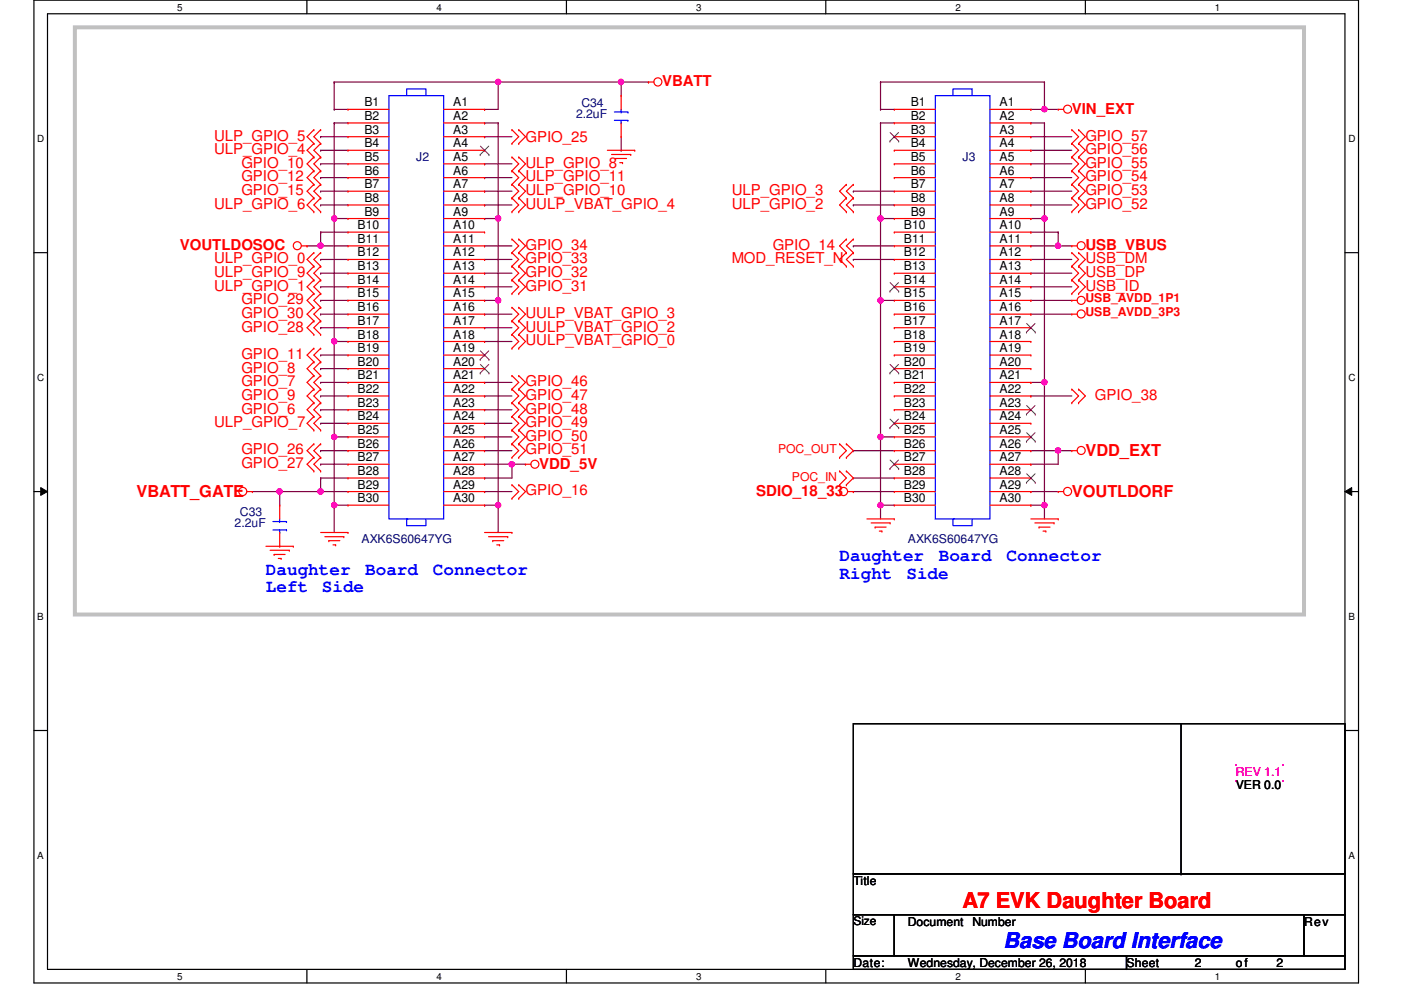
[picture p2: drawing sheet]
<svg xmlns="http://www.w3.org/2000/svg" width="297mm" height="210mm" viewBox="0 0 297 210" stroke-linecap="round" stroke-linejoin="round" font-family="sans-serif">
<path d="M7.2 0h280.8v208.5h-280.8zM10.1 2.9h275.1v202.7h-275.1z" fill="none" stroke="#000" stroke-width=".25"/>
<g fill="#fff">
<path d="M37.5 .3h1.2v2.4h-1.2z"/>
<path d="M37.5 205.9h1.2v2.3h-1.2z"/>
</g>
<path d="M65.1 0v2.9M65.1 205.6v2.9" fill="none" stroke="#000" stroke-width=".25"/>
<g fill="#fff">
<path d="M92.5 .3h1.2v2.4h-1.2z"/>
<path d="M92.5 205.9h1.2v2.3h-1.2z"/>
</g>
<path d="M120.1 0v2.9M120.1 205.6v2.9" fill="none" stroke="#000" stroke-width=".25"/>
<g fill="#fff">
<path d="M147.6 .3h1.1v2.4h-1.1z"/>
<path d="M147.6 205.9h1.1v2.3h-1.1z"/>
</g>
<path d="M175.1 0v2.9M175.1 205.6v2.9" fill="none" stroke="#000" stroke-width=".25"/>
<g fill="#fff">
<path d="M202.6 .3h1.1v2.4h-1.1z"/>
<path d="M202.6 205.9h1.1v2.3h-1.1z"/>
</g>
<path d="M230.1 0v2.9M230.1 205.6v2.9" fill="none" stroke="#000" stroke-width=".25"/>
<g fill="#fff">
<path d="M257.6 .3h1.1v2.4h-1.1z"/>
<path d="M257.6 205.9h1.1v2.3h-1.1z"/>
<path d="M7.9 28.2h1.5v2.4h-1.5z"/>
<path d="M285.9 28.2h1.5v2.4h-1.5z"/>
<path d="M7.9 78.9h1.5v2.3h-1.5z"/>
<path d="M285.9 78.9h1.5v2.3h-1.5z"/>
</g>
<path d="M7.2 53.6h2.9M285.2 53.6h2.8" fill="none" stroke="#000" stroke-width=".25"/>
<g fill="#fff">
<path d="M7.9 129.6h1.4v2.3h-1.4z"/>
<path d="M285.9 129.6h1.3v2.3h-1.3z"/>
</g>
<path d="M7.2 104.3h2.9M285.2 104.3h2.8" fill="none" stroke="#000" stroke-width=".25"/>
<path d="M8.6 103.4l1.5 .9-1.5 .8zM285.2 104.3l1.4-.9v1.7z" fill="#000"/>
<path d="M8.6 103.4l1.5 .9-1.5 .8zM285.2 104.3l1.4-.9v1.7z" fill="none" stroke="#000" stroke-width=".21"/>
<g fill="#fff">
<path d="M7.9 180.3h1.4v2.3h-1.4z"/>
<path d="M285.9 180.3h1.3v2.3h-1.3z"/>
</g>
<path d="M7.2 154.9h2.9M285.2 154.9h2.8" fill="none" stroke="#000" stroke-width=".25"/>
<path d="M15.9 5.8h260.6v124.5h-260.6z" fill="none" stroke="#c0c0c0" stroke-width=".85"/>
<path d="M70.9 46.4h.1M70.9 46.4v26M180.9 95.6h.1M180.9 95.6h8.7" fill="none" stroke="#800040" stroke-width=".25"/>
<circle cx="70.9" cy="72.4" r=".56" fill="#f0f"/>
<circle cx="70.9" cy="72.4" r=".56" fill="none" stroke="#f0f" stroke-width=".25"/>
<circle cx="70.8" cy="46.3" r=".56" fill="#f0f"/>
<circle cx="70.8" cy="46.3" r=".56" fill="none" stroke="#f0f" stroke-width=".25"/>
<path d="M65.1 52.2h.1M68 49.2h.1M68 49.2v3h-2.9M68 66.6h.1M68 66.6h5.8M70.9 92.7h.1M70.9 92.7v14.4" fill="none" stroke="#800040" stroke-width=".25"/>
<circle cx="70.9" cy="107.1" r=".56" fill="#f0f"/>
<circle cx="70.9" cy="107.1" r=".56" fill="none" stroke="#f0f" stroke-width=".25"/>
<circle cx="70.9" cy="92.7" r=".56" fill="#f0f"/>
<circle cx="70.9" cy="92.7" r=".56" fill="none" stroke="#f0f" stroke-width=".25"/>
<g fill="none" stroke="#800040" stroke-width=".25">
<path d="M68 37.7h.1M68 34.8h.1M68 31.9h.1M68 37.7h5.8M68 34.8h5.8M68 31.9h5.8M68 55h.1M68 40.6h.1M68 58h.1M68 52.2h.1M68 55h5.8M68 40.6h5.8"/>
<path d="M68 58h5.8M68 52.2h5.8M70.9 72.4h.1M70.9 72.4v20.3M68 89.8h.1M68 81.1h.1M68 86.9h.1M68 89.8h5.8M68 81.1h5.8M68 86.9h5.8"/>
</g>
<circle cx="68" cy="52.1" r=".56" fill="#f0f"/>
<circle cx="68" cy="52.1" r=".56" fill="none" stroke="#f0f" stroke-width=".25"/>
<g fill="none" stroke="#800040" stroke-width=".25">
<path d="M70.9 17.4h.1M70.9 17.4v5.8M68 29h.1M68 29h5.8M105.6 26.1h.1M105.6 26.1v20.3h-2.9M68 49.2h.1M68 49.2h5.8M70.9 46.4h.1M70.9 46.4h2.9M102.7 46.4h.1M102.7 55h.1"/>
<path d="M102.7 55h5.8M68 78.2h.1M68 75.3h.1M68 69.5h.1M68 63.7h.1M68 60.8h.1M68 78.2h5.8M68 75.3h5.8M68 69.5h5.8M68 63.7h5.8M68 60.8h5.8M105.6 63.7h.1"/>
<path d="M105.6 63.7v43.4M68 84h.1M68 98.5h.1M68 95.6h.1M68 84h5.8M68 98.5h5.8M68 95.6h5.8M68 101.4h.1M68 101.4v2.9"/>
</g>
<circle cx="105.6" cy="107.1" r=".56" fill="#f0f"/>
<circle cx="105.6" cy="107.1" r=".56" fill="none" stroke="#f0f" stroke-width=".25"/>
<circle cx="105.6" cy="63.7" r=".56" fill="#f0f"/>
<circle cx="105.6" cy="63.7" r=".56" fill="none" stroke="#f0f" stroke-width=".25"/>
<g fill="none" stroke="#800040" stroke-width=".25">
<path d="M70.9 17.4h.1M70.9 17.4h34.7M105.6 17.4h.1M105.6 17.4v5.8h-2.9M70.9 23.2h.1M70.9 26.1h.1M70.9 26.1h2.9M70.9 23.2h2.9M102.7 34.8h.1M102.7 37.7h.1M102.7 26.1h.1M102.7 29h.1"/>
<path d="M102.7 23.2h.1M102.7 34.8h5.8M102.7 37.7h5.8M102.7 26.1h2.9M102.7 29h5.8M102.7 52.2h.1M102.7 52.2h5.8M70.9 72.4h.1M70.9 72.4h2.9M102.7 69.5h.1M102.7 63.7h.1M102.7 60.8h.1"/>
<path d="M102.7 69.5h5.8M102.7 63.7h2.9M102.7 60.8h5.8M70.9 92.7h.1M70.9 92.7h2.9M102.7 95.6h.1M102.7 92.7h.1M102.7 89.8h.1M102.7 95.6h5.8M102.7 92.7h5.8M102.7 89.8h5.8M70.9 107.1h.1"/>
<path d="M70.9 107.1h2.9M102.7 107.1h.1M102.7 107.1h2.9M180.9 104.3h.1M180.9 104.3h8.7M218.6 104.3h.1M218.6 104.3h5.8"/>
</g>
<circle cx="105.6" cy="17.4" r=".56" fill="#f0f"/>
<circle cx="105.6" cy="17.4" r=".56" fill="none" stroke="#f0f" stroke-width=".25"/>
<g fill="none" stroke="#800040" stroke-width=".25">
<path d="M102.7 40.6h.1M102.7 43.5h.1M102.7 58h.1M102.7 40.6h5.8M102.7 43.5h5.8M102.7 58h5.8M102.7 72.4h.1M102.7 72.4h5.8M102.7 81.1h.1M102.7 81.1h5.8M108.5 98.5h.1M108.5 98.5h2.9"/>
<path d="M70.9 107.1h.1M70.9 107.1v5.8M105.6 107.1h.1M105.6 107.1v5.8M180.9 101.4h.1M180.9 101.4h8.7"/>
</g>
<circle cx="108.5" cy="98.5" r=".56" fill="#f0f"/>
<circle cx="108.5" cy="98.5" r=".56" fill="none" stroke="#f0f" stroke-width=".25"/>
<path d="M68 43.5h.1M68 43.5h5.8M105.6 46.4h.1M105.6 46.4v17.3M102.7 84h.1M102.7 84h5.8M102.7 104.3h.1M102.7 101.4h.1M102.7 104.3h5.8M102.7 101.4h5.8" fill="none" stroke="#800040" stroke-width=".25"/>
<circle cx="105.6" cy="46.3" r=".56" fill="#f0f"/>
<circle cx="105.6" cy="46.3" r=".56" fill="none" stroke="#f0f" stroke-width=".25"/>
<g fill="none" stroke="#800040" stroke-width=".25">
<path d="M218.6 29h.1M218.6 29h8.6M221.4 46.4h.1M221.4 46.4v34.7M102.7 66.6h.1M102.7 66.6h5.8M186.7 63.7h.1M186.7 63.7v29M218.6 60.8h.1M218.6 60.8h8.6M102.7 86.9h.1M102.7 98.5h.1"/>
<path d="M102.7 86.9h5.8M102.7 98.5h5.8M108.5 98.5h.1M108.5 98.5v2.9"/>
</g>
<circle cx="221.4" cy="46.3" r=".56" fill="#f0f"/>
<circle cx="221.4" cy="46.3" r=".56" fill="none" stroke="#f0f" stroke-width=".25"/>
<path d="M218.6 26.1h.1M218.6 26.1h2.8M218.6 46.4h.1M218.6 43.5h.1M218.6 46.4h2.8M218.6 43.5h8.6M218.6 81.1h.1M218.6 81.1h2.8M221.4 81.1h.1M221.4 81.1v26h-2.8M218.6 107.1h.1" fill="none" stroke="#800040" stroke-width=".25"/>
<circle cx="221.4" cy="107.1" r=".56" fill="#f0f"/>
<circle cx="221.4" cy="107.1" r=".56" fill="none" stroke="#f0f" stroke-width=".25"/>
<circle cx="221.4" cy="81.1" r=".56" fill="#f0f"/>
<circle cx="221.4" cy="81.1" r=".56" fill="none" stroke="#f0f" stroke-width=".25"/>
<path d="M186.7 26.1h.1M186.7 26.1h2.9M186.7 92.7h.1M186.7 92.7v14.4M186.7 107.1h.1M186.7 107.1h2.9" fill="none" stroke="#800040" stroke-width=".25"/>
<circle cx="186.7" cy="107.1" r=".56" fill="#f0f"/>
<circle cx="186.7" cy="107.1" r=".56" fill="none" stroke="#f0f" stroke-width=".25"/>
<circle cx="186.7" cy="92.7" r=".56" fill="#f0f"/>
<circle cx="186.7" cy="92.7" r=".56" fill="none" stroke="#f0f" stroke-width=".25"/>
<path d="M218.6 23.2h.1M218.6 23.2h2.8" fill="none" stroke="#800040" stroke-width=".25"/>
<circle cx="221.4" cy="23.2" r=".56" fill="#f0f"/>
<circle cx="221.4" cy="23.2" r=".56" fill="none" stroke="#f0f" stroke-width=".25"/>
<g fill="none" stroke="#800040" stroke-width=".25">
<path d="M186.7 17.4h.1M186.7 17.4v5.8M186.7 17.4h34.7M221.4 17.4h.1M221.4 17.4v5.8M186.7 23.2h.1M186.7 26.1h.1M186.7 23.2h2.9M186.7 26.1v37.6M218.6 31.9h.1M218.6 34.8h.1M218.6 37.7h.1"/>
<path d="M218.6 31.9h8.6M218.6 34.8h8.6M218.6 37.7h8.6M221.4 23.2h.1M221.4 23.2h3M180.9 40.6h.1M180.9 43.5h.1M180.9 55h.1M180.9 52.2h.1M180.9 40.6h8.7M180.9 52.2h8.7M180.9 43.5h8.7"/>
<path d="M180.9 55h8.7M186.7 46.4h.1M186.7 46.4h2.9M218.6 40.6h.1M218.6 58h.1M218.6 55h.1M218.6 40.6h8.6M218.6 58h8.6M218.6 55h8.6M224.4 52.2h.1M224.4 52.2h2.8M218.6 63.7h.1"/>
<path d="M218.6 66.6h.1M218.6 63.7h8.6M218.6 66.6h8.6M186.7 92.7h.1M186.7 92.7h2.9M186.7 107.1h.1M186.7 107.1v3"/>
</g>
<circle cx="186.7" cy="63.7" r=".56" fill="#f0f"/>
<circle cx="186.7" cy="63.7" r=".56" fill="none" stroke="#f0f" stroke-width=".25"/>
<circle cx="186.7" cy="46.3" r=".56" fill="#f0f"/>
<circle cx="186.7" cy="46.3" r=".56" fill="none" stroke="#f0f" stroke-width=".25"/>
<path d="M70.9 26.1h.1M70.9 26.1v20.3M186.7 63.7h.1M186.7 63.7h2.9M218.6 98.5h.1M218.6 95.6h.1M218.6 95.6h8.6M224.4 95.6h.1M224.4 95.6v2.9h-5.8M221.4 107.1h.1M221.4 107.1v3" fill="none" stroke="#800040" stroke-width=".25"/>
<circle cx="224.3" cy="95.5" r=".56" fill="#f0f"/>
<circle cx="224.3" cy="95.5" r=".56" fill="none" stroke="#f0f" stroke-width=".25"/>
<path d="M221.4 26.1h.1M221.4 26.1v20.3M218.6 49.2h.1M218.6 52.2h.1M218.6 49.2h5.8M224.4 49.2h.1M224.4 49.2v3h-5.8" fill="none" stroke="#800040" stroke-width=".25"/>
<circle cx="224.3" cy="52.1" r=".56" fill="#f0f"/>
<circle cx="224.3" cy="52.1" r=".56" fill="none" stroke="#f0f" stroke-width=".25"/>
<path d="M105.6 17.4h26.1M131.7 17.4h.1M53.5 104.3h5.8M59.3 104.3h.1M68 104.3h.1M68 101.4h.1M68 104.3h5.8M68 101.4h5.8" fill="none" stroke="#800040" stroke-width=".25"/>
<circle cx="131.6" cy="17.4" r=".56" fill="#f0f"/>
<circle cx="131.6" cy="17.4" r=".56" fill="none" stroke="#f0f" stroke-width=".25"/>
<path d="M59.3 104.3h.1M59.3 104.3v2.8" fill="none" stroke="#800040" stroke-width=".25"/>
<circle cx="59.3" cy="104.2" r=".56" fill="#f0f"/>
<circle cx="59.3" cy="104.2" r=".56" fill="none" stroke="#f0f" stroke-width=".25"/>
<path d="M59.3 104.3h8.7M68 104.3h.1" fill="none" stroke="#800040" stroke-width=".25"/>
<circle cx="68" cy="104.2" r=".57" fill="#f0f"/>
<circle cx="68" cy="104.2" r=".57" fill="none" stroke="#f0f" stroke-width=".25"/>
<path d="M131.7 17.4h.1M131.7 17.4v2.9M131.7 17.4h5.8M137.5 17.4h.1M131.7 31.9h.1M131.7 29v2.9M218.6 84h.1M218.6 84h8.6" fill="none" stroke="#800040" stroke-width=".25"/>
<g fill="none" stroke="#f00" stroke-width=".25">
<path d="M137.5 17.4h.1M137.5 17.4h1.1M66.5 27.5h.1M66.5 30.4h.1M66.5 33.3h.1M66.5 36.2h.1M66.5 39.1h.1M66.5 27.5l-1.4 1.5 1.4 1.4M66.5 30.4l-1.4 1.5 1.4 1.4M66.5 33.3l-1.4 1.5 1.4 1.4M66.5 36.2l-1.4 1.5 1.4 1.4M66.5 39.1l-1.4 1.5 1.4 1.4"/>
<path d="M68 27.5h.1M68 30.4h.1M68 33.3h.1M68 36.2h.1M68 39.1h.1M68 27.5l-1.5 1.5 1.5 1.4M68 30.4l-1.5 1.5 1.5 1.4M68 33.3l-1.5 1.5 1.5 1.4M68 36.2l-1.5 1.5 1.5 1.4M68 39.1l-1.5 1.5 1.5 1.4M108.5 30.4h.1M108.5 27.5h.1"/>
<path d="M108.5 39.1h.1M108.5 36.2h.1M108.5 33.3h.1M108.5 36.2l1.5 1.5-1.5 1.4M108.5 39.1l1.5 1.5-1.5 1.4M108.5 27.5l1.5 1.5-1.5 1.4M108.5 33.3l1.5 1.5-1.5 1.4M110 30.4h.1M110 27.5h.1M110 39.1h.1M110 36.2h.1M110 33.3h.1"/>
<path d="M110 27.5l1.4 1.5-1.4 1.4M110 36.2l1.4 1.5-1.4 1.4M110 39.1l1.4 1.5-1.4 1.4M110 33.3l1.4 1.5-1.4 1.4M128.8 31.9h5.8M129.7 32.8h4M130.5 33.6h.1M130.5 33.6h2.3M131.4 34.5h.6M132 34.5h.1M133.7 32.8h.1M134.6 31.9h.1"/>
<path d="M179.4 39.1h.1M179.4 39.1l-1.4 1.5 1.4 1.4M180.9 39.1h.1M180.9 39.1l-1.5 1.5 1.5 1.4M224.4 23.2h.1M224.4 23.2h1.1M227.2 30.4h.1M227.2 27.5h.1M227.2 36.2h.1M227.2 33.3h.1M227.2 39.1h.1M227.2 27.5l1.5 1.5-1.5 1.4"/>
<path d="M227.2 33.3l1.5 1.5-1.5 1.4M227.2 39.1l1.5 1.5-1.5 1.4M227.2 30.4l1.5 1.5-1.5 1.4M227.2 36.2l1.5 1.5-1.5 1.4M228.7 30.4h.1M228.7 27.5h.1M228.7 36.2h.1M228.7 33.3h.1M228.7 39.1h.1M228.7 27.5l1.4 1.5-1.4 1.4M228.7 33.3l1.4 1.5-1.4 1.4M228.7 39.1l1.4 1.5-1.4 1.4"/>
<path d="M228.7 30.4l1.4 1.5-1.4 1.4M228.7 36.2l1.4 1.5-1.4 1.4M63.9 52.2h1.2M65.1 52.2h.1M66.5 59.4h.1M66.5 42h.1M66.5 44.9h.1M66.5 53.6h.1M66.5 56.5h.1M66.5 59.4l-1.4 1.4 1.4 1.5M66.5 42l-1.4 1.5 1.4 1.4M66.5 53.6l-1.4 1.4 1.4 1.5"/>
<path d="M66.5 56.5l-1.4 1.5 1.4 1.4M68 59.4h.1M68 42h.1M68 44.9h.1M68 53.6h.1M68 56.5h.1M68 59.4l-1.5 1.4 1.5 1.5M68 42l-1.5 1.5 1.5 1.4M68 53.6l-1.5 1.4 1.5 1.5M68 56.5l-1.5 1.5 1.5 1.4M108.5 42h.1M108.5 44.9h.1"/>
<path d="M108.5 53.6h.1M108.5 50.7h.1M108.5 59.4h.1M108.5 56.5h.1M108.5 50.7l1.5 1.5-1.5 1.4M108.5 53.6l1.5 1.4-1.5 1.5M108.5 42l1.5 1.5-1.5 1.4M108.5 56.5l1.5 1.5-1.5 1.4M108.5 59.4l1.5 1.4-1.5 1.5M110 42h.1M110 44.9h.1M110 53.6h.1"/>
<path d="M110 50.7h.1M110 59.4h.1M110 56.5h.1M110 50.7l1.4 1.5-1.4 1.4M110 42l1.4 1.5-1.4 1.4M110 56.5l1.4 1.5-1.4 1.4M110 53.6l1.4 1.4-1.4 1.5M110 59.4l1.4 1.4-1.4 1.5M179.4 42h.1M179.4 44.9h.1M179.4 50.7h.1M179.4 53.6h.1"/>
<path d="M179.4 56.5h.1M179.4 42l-1.4 1.5 1.4 1.4M179.4 50.7l-1.4 1.5 1.4 1.4M179.4 53.6l-1.4 1.4 1.4 1.5M180.9 42h.1M180.9 44.9h.1M180.9 50.7h.1M180.9 53.6h.1M180.9 56.5h.1M180.9 42l-1.5 1.5 1.5 1.4M180.9 50.7l-1.5 1.5 1.5 1.4M180.9 53.6l-1.5 1.4 1.5 1.5"/>
<path d="M227.2 52.2h.1M227.2 44.9h.1M227.2 42h.1M227.2 59.4h.1M227.2 56.5h.1M227.2 53.6h.1M227.2 52.2h1.2M227.2 42l1.5 1.5-1.5 1.4M227.2 56.5l1.5 1.5-1.5 1.4M227.2 59.4l1.5 1.4-1.5 1.5M227.2 53.6l1.5 1.4-1.5 1.5M228.7 44.9h.1"/>
<path d="M228.7 42h.1M228.7 59.4h.1M228.7 56.5h.1M228.7 53.6h.1M228.7 42l1.4 1.5-1.4 1.4M228.7 56.5l1.4 1.5-1.4 1.4M228.7 59.4l1.4 1.4-1.4 1.5M228.7 53.6l1.4 1.4-1.4 1.5M66.5 62.3h.1M66.5 65.2h.1M66.5 68.1h.1M66.5 71h.1"/>
<path d="M66.5 73.9h.1M66.5 76.8h.1M66.5 79.7h.1M66.5 62.3l-1.4 1.4 1.4 1.5M66.5 65.2l-1.4 1.4 1.4 1.5M66.5 68.1l-1.4 1.4 1.4 1.5M66.5 73.9l-1.4 1.4 1.4 1.5M66.5 76.8l-1.4 1.4 1.4 1.5M66.5 79.7l-1.4 1.4 1.4 1.4M68 62.3h.1M68 65.2h.1M68 68.1h.1"/>
<path d="M68 71h.1M68 73.9h.1M68 76.8h.1M68 79.7h.1M68 62.3l-1.5 1.4 1.5 1.5M68 65.2l-1.5 1.4 1.5 1.5M68 68.1l-1.5 1.4 1.5 1.5M68 73.9l-1.5 1.4 1.5 1.5M68 76.8l-1.5 1.4 1.5 1.5M68 79.7l-1.5 1.4 1.5 1.4M108.5 79.7h.1M108.5 62.3h.1"/>
<path d="M108.5 68.1h.1M108.5 65.2h.1M108.5 71h.1M108.5 73.9h.1M108.5 79.7l1.5 1.4-1.5 1.4M108.5 65.2l1.5 1.4-1.5 1.5M108.5 68.1l1.5 1.4-1.5 1.5M108.5 71l1.5 1.4-1.5 1.5M110 79.7h.1M110 62.3h.1M110 68.1h.1M110 65.2h.1"/>
<path d="M110 71h.1M110 73.9h.1M110 79.7l1.4 1.4-1.4 1.4M110 65.2l1.4 1.4-1.4 1.5M110 68.1l1.4 1.4-1.4 1.5M110 71l1.4 1.4-1.4 1.5M227.2 63.7h.1M227.2 66.6h.1M227.2 62.3h.1M227.2 63.7h1.2M227.2 66.6h1.2M228.7 62.3h.1"/>
<path d="M66.5 82.5h.1M66.5 85.4h.1M66.5 88.3h.1M66.5 91.2h.1M66.5 94.1h.1M66.5 97h.1M66.5 99.9h.1M66.5 82.5l-1.4 1.5 1.4 1.4M66.5 85.4l-1.4 1.5 1.4 1.4M66.5 88.3l-1.4 1.5 1.4 1.4M66.5 94.1l-1.4 1.5 1.4 1.4M66.5 97l-1.4 1.5 1.4 1.4"/>
<path d="M68 82.5h.1M68 85.4h.1M68 88.3h.1M68 91.2h.1M68 94.1h.1M68 97h.1M68 99.9h.1M68 82.5l-1.5 1.5 1.5 1.4M68 85.4l-1.5 1.5 1.5 1.4M68 88.3l-1.5 1.5 1.5 1.4M68 94.1l-1.5 1.5 1.5 1.4M68 97l-1.5 1.5 1.5 1.4"/>
<path d="M108.5 85.4h.1M108.5 82.5h.1M108.5 88.3h.1M108.5 91.2h.1M108.5 94.1h.1M108.5 97h.1M108.5 82.5l1.5 1.5-1.5 1.4M108.5 85.4l1.5 1.5-1.5 1.4M108.5 88.3l1.5 1.5-1.5 1.4M108.5 91.2l1.5 1.5-1.5 1.4M108.5 94.1l1.5 1.5-1.5 1.4M110 85.4h.1"/>
<path d="M110 82.5h.1M110 88.3h.1M110 91.2h.1M110 94.1h.1M110 97h.1M110 82.5l1.4 1.5-1.4 1.4M110 85.4l1.4 1.5-1.4 1.4M110 88.3l1.4 1.5-1.4 1.4M110 91.2l1.4 1.5-1.4 1.4M110 94.1l1.4 1.5-1.4 1.4M111.4 98.5h.1M111.4 98.5h1.2"/>
<path d="M178 94.1h.1M178 97h.1M178 99.9h.1M178 94.1l1.4 1.5-1.4 1.4M178 99.9l1.4 1.5-1.4 1.4M179.4 97h.1M179.4 94.1h.1M179.4 99.9h.1M179.4 94.1l1.5 1.5-1.5 1.4M179.4 99.9l1.5 1.5-1.5 1.4M227.2 95.6h.1M227.2 82.5h.1"/>
<path d="M227.2 85.4h.1M227.2 95.6h1.2M227.2 82.5l1.5 1.5-1.5 1.4M228.7 82.5h.1M228.7 85.4h.1M228.7 82.5l1.4 1.5-1.4 1.4M52.4 104.3h1.1M53.5 104.3h.1M56.4 115.9h5.8M57.3 116.7h4M58.1 117.6h.1M58.1 117.6h2.3"/>
<path d="M59 118.4h.6M59.6 118.4h.1M61.3 116.7h.1M62.2 115.9h.1M68 112.9h5.8M68.9 113.8h4M69.7 114.7h.1M69.7 114.7h2.3M70.6 115.6h.6M71.2 115.6h.1M72.9 113.8h.1M73.8 112.9h.1"/>
<path d="M102.7 112.9h5.8M103.6 113.8h4.1M104.5 114.7h.1M104.5 114.7h2.3M105.3 115.6h.6M105.9 115.6h.1M107.7 113.8h.1M108.5 112.9h.1M108.5 105.7h.1M108.5 102.8h.1M108.5 102.8l1.5 1.5-1.5 1.4M110 105.7h.1"/>
<path d="M110 102.8h.1M110 102.8l1.4 1.5-1.4 1.4M178 102.8h.1M179.4 102.8h.1M179.7 104.3h1.2M180.9 104.3h.1M183.8 110.1h5.8M184.7 110.9h4M185.5 111.8h.1M185.5 111.8h2.4M186.4 112.6h.6M187 112.6h.1"/>
<path d="M188.7 110.9h.1M189.6 110.1h.1M218.6 110.1h5.8M219.4 110.9h4.1M220.3 111.8h.1M220.3 111.8h2.3M221.1 112.6h.6M221.7 112.6h.1M223.5 110.9h.1M224.4 104.3h.1M224.4 110.1h.1M224.4 104.3h1.1"/>
<circle cx="139.5" cy="17.4" r=".86"/>
<circle cx="226.3" cy="23.2" r=".85"/>
<circle cx="63" cy="52.1" r=".85"/>
<circle cx="229.2" cy="52.1" r=".85"/>
<circle cx="229.2" cy="66.6" r=".85"/>
<circle cx="229.2" cy="63.7" r=".85"/>
<circle cx="113.4" cy="98.5" r=".85"/>
<circle cx="229.2" cy="95.5" r=".85"/>
<circle cx="51.5" cy="104.2" r=".86"/>
<circle cx="178.8" cy="104.2" r=".86"/>
<circle cx="226.3" cy="104.2" r=".86"/>
</g>
<path d="M180.9 153.5h104.3v31.8h-104.3zM250.4 153.5v31.8M180.9 185.3h104.3v8.7h-104.3zM180.9 194h8.7v8.7h-8.7zM189.6 194h86.9v8.7h-86.9zM250.4 185.3h.1M276.5 194h8.7v8.7h-8.7zM180.9 202.7h57.9v2.9h-57.9zM238.8 202.7h46.4v2.9h-46.4z" fill="none" stroke="#000" stroke-width=".25"/>
<g fill="#f0f">
<path d="M261.8 162h.4v.3h-.4z"/>
<path d="M271.9 162h.4v.3h-.4z"/>
<path d="M271.9 165.5h.4v.3h-.4z"/>
<path d="M261.8 165.5h.4v.3h-.4z"/>
</g>
<path d="M180.9 153.5h104.3v31.8h-104.3zM250.4 153.5v31.8M180.9 185.3h104.3v8.7h-104.3zM180.9 194h8.7v8.7h-8.7zM189.6 194h86.9v8.7h-86.9zM250.4 185.3h.1M276.5 194h8.7v8.7h-8.7zM180.9 202.7h57.9v2.9h-57.9zM238.8 202.7h46.4v2.9h-46.4z" fill="none" stroke="#000" stroke-width=".25"/>
<g fill="#f0f">
<path d="M261.8 162h.4v.3h-.4z"/>
<path d="M271.9 162h.4v.3h-.4z"/>
<path d="M271.9 165.5h.4v.3h-.4z"/>
<path d="M261.8 165.5h.4v.3h-.4z"/>
</g>
<path d="M180.9 153.5h104.3v31.8h-104.3zM250.4 153.5v31.8M180.9 185.3h104.3v8.7h-104.3zM180.9 194h8.7v8.7h-8.7zM189.6 194h86.9v8.7h-86.9zM250.4 185.3h.1M276.5 194h8.7v8.7h-8.7zM180.9 202.7h57.9v2.9h-57.9zM238.8 202.7h46.4v2.9h-46.4z" fill="none" stroke="#000" stroke-width=".25"/>
<g fill="#f0f">
<path d="M261.8 162h.4v.3h-.4z"/>
<path d="M271.9 162h.4v.3h-.4z"/>
<path d="M271.9 165.5h.4v.3h-.4z"/>
<path d="M261.8 165.5h.4v.3h-.4z"/>
</g>
<g fill="none" stroke="#00f" stroke-width=".25">
<path d="M82.5 20.3h11.6v89.8h-11.6zM86.2 20.3v-1.5h4.1v1.5h-.3M130.3 23.7h2.8M130.3 25.5h2.8M131.7 23.7h.1M131.7 26.1h.1M131.7 23.2v.5M131.7 25.5v.6M133.1 23.7h.1M133.1 25.5h.1M198.3 20.3h11.6v89.8h-11.6zM202.1 20.3v-1.5h4v1.5h-.3"/>
<path d="M57.9 110.6h2.8M57.9 112.4h2.8M59.3 110.6h.1M59.3 112.9h.1M59.3 110.1v.5M59.3 112.4v.5M60.7 110.6h.1M60.7 112.4h.1M86.5 110.1h-.3v1.4h4.1v-1.4M202.3 110.1h-.2v1.4h4v-1.4"/>
</g>
<g fill="none" stroke="#f00" stroke-width=".25">
<path d="M73.8 23.2h.1M73.8 26.1h.1M73.8 29h.1M73.8 31.9h.1M73.8 34.8h.1M73.8 37.7h.1M73.8 23.2h8.7M73.8 26.1h8.7M73.8 29h8.7M73.8 31.9h8.7M73.8 34.8h8.7M73.8 37.7h8.7"/>
<path d="M94.1 23.2h8.6M94.1 26.1h8.6M94.1 29h8.6M94.1 31.9h8.6M94.1 34.8h8.6M94.1 37.7h8.6M102.7 23.2h.1M102.7 26.1h.1M102.7 29h.1M102.7 31.9h.1M102.7 34.8h.1M102.7 37.7h.1"/>
<path d="M131.7 20.3h.1M131.7 29h.1M131.7 20.3v2.9M131.7 26.1v2.9M189.6 23.2h.1M189.6 26.1h.1M189.6 29h.1M189.6 31.9h.1M189.6 34.8h.1M189.6 37.7h.1M189.6 23.2h8.7M189.6 26.1h8.7"/>
<path d="M189.6 29h8.7M189.6 31.9h8.7M189.6 34.8h8.7M189.6 37.7h8.7M209.9 23.2h8.7M209.9 26.1h8.7M209.9 29h8.7M209.9 31.9h8.7M209.9 34.8h8.7M209.9 37.7h8.7M218.6 23.2h.1M218.6 26.1h.1"/>
<path d="M218.6 29h.1M218.6 31.9h.1M218.6 34.8h.1M218.6 37.7h.1M73.8 40.6h.1M73.8 43.5h.1M73.8 46.4h.1M73.8 49.2h.1M73.8 52.2h.1M73.8 55h.1M73.8 58h.1M73.8 40.6h8.7"/>
<path d="M73.8 43.5h8.7M73.8 46.4h8.7M73.8 49.2h8.7M73.8 52.2h8.7M73.8 55h8.7M73.8 58h8.7M94.1 40.6h8.6M94.1 43.5h8.6M94.1 46.4h8.6M94.1 49.2h8.6M94.1 52.2h8.6M94.1 55h8.6"/>
<path d="M94.1 58h8.6M102.7 40.6h.1M102.7 43.5h.1M102.7 46.4h.1M102.7 49.2h.1M102.7 52.2h.1M102.7 55h.1M102.7 58h.1M189.6 40.6h.1M189.6 43.5h.1M189.6 46.4h.1M189.6 49.2h.1"/>
<path d="M189.6 52.2h.1M189.6 55h.1M189.6 58h.1M189.6 40.6h8.7M189.6 43.5h8.7M189.6 46.4h8.7M189.6 49.2h8.7M189.6 52.2h8.7M189.6 55h8.7M189.6 58h8.7M209.9 40.6h8.7M209.9 43.5h8.7"/>
<path d="M209.9 46.4h8.7M209.9 49.2h8.7M209.9 52.2h8.7M209.9 55h8.7M209.9 58h8.7M218.6 40.6h.1M218.6 43.5h.1M218.6 46.4h.1M218.6 49.2h.1M218.6 52.2h.1M218.6 55h.1M218.6 58h.1"/>
<path d="M73.8 60.8h.1M73.8 63.7h.1M73.8 66.6h.1M73.8 69.5h.1M73.8 72.4h.1M73.8 75.3h.1M73.8 78.2h.1M73.8 60.8h8.7M73.8 63.7h8.7M73.8 66.6h8.7M73.8 69.5h8.7M73.8 72.4h8.7"/>
<path d="M73.8 75.3h8.7M73.8 78.2h8.7M94.1 60.8h8.6M94.1 63.7h8.6M94.1 66.6h8.6M94.1 69.5h8.6M94.1 72.4h8.6M94.1 75.3h8.6M94.1 78.2h8.6M102.7 60.8h.1M102.7 63.7h.1M102.7 66.6h.1"/>
<path d="M102.7 69.5h.1M102.7 72.4h.1M102.7 75.3h.1M102.7 78.2h.1M189.6 60.8h.1M189.6 63.7h.1M189.6 66.6h.1M189.6 69.5h.1M189.6 72.4h.1M189.6 75.3h.1M189.6 78.2h.1M189.6 60.8h8.7"/>
<path d="M189.6 63.7h8.7M189.6 66.6h8.7M189.6 69.5h8.7M189.6 72.4h8.7M189.6 75.3h8.7M189.6 78.2h8.7M209.9 60.8h8.7M209.9 63.7h8.7M209.9 66.6h8.7M209.9 69.5h8.7M209.9 72.4h8.7M209.9 75.3h8.7"/>
<path d="M209.9 78.2h8.7M218.6 60.8h.1M218.6 63.7h.1M218.6 66.6h.1M218.6 69.5h.1M218.6 72.4h.1M218.6 75.3h.1M218.6 78.2h.1M73.8 81.1h.1M73.8 84h.1M73.8 86.9h.1M73.8 89.8h.1"/>
<path d="M73.8 92.7h.1M73.8 95.6h.1M73.8 98.5h.1M73.8 81.1h8.7M73.8 84h8.7M73.8 86.9h8.7M73.8 89.8h8.7M73.8 92.7h8.7M73.8 95.6h8.7M73.8 98.5h8.7M94.1 81.1h8.6M94.1 84h8.6"/>
<path d="M94.1 86.9h8.6M94.1 89.8h8.6M94.1 92.7h8.6M94.1 95.6h8.6M94.1 98.5h8.6M102.7 81.1h.1M102.7 84h.1M102.7 86.9h.1M102.7 89.8h.1M102.7 92.7h.1M102.7 95.6h.1M102.7 98.5h.1"/>
<path d="M189.6 81.1h.1M189.6 84h.1M189.6 86.9h.1M189.6 89.8h.1M189.6 92.7h.1M189.6 95.6h.1M189.6 98.5h.1M189.6 81.1h8.7M189.6 84h8.7M189.6 86.9h8.7M189.6 89.8h8.7M189.6 92.7h8.7"/>
<path d="M189.6 95.6h8.7M189.6 98.5h8.7M209.9 81.1h8.7M209.9 84h8.7M209.9 86.9h8.7M209.9 89.8h8.7M209.9 92.7h8.7M209.9 95.6h8.7M209.9 98.5h8.7M218.6 81.1h.1M218.6 84h.1M218.6 86.9h.1"/>
<path d="M218.6 89.8h.1M218.6 92.7h.1M218.6 95.6h.1M218.6 98.5h.1M59.3 107.1h.1M59.3 115.9h.1M59.3 107.1v3M59.3 112.9v3M73.8 101.4h.1M73.8 104.3h.1M73.8 107.1h.1M73.8 101.4h8.7"/>
<path d="M73.8 104.3h8.7M73.8 107.1h8.7M94.1 101.4h8.6M94.1 104.3h8.6M94.1 107.1h8.6M102.7 101.4h.1M102.7 104.3h.1M102.7 107.1h.1M189.6 101.4h.1M189.6 104.3h.1M189.6 107.1h.1M189.6 101.4h8.7"/>
<path d="M189.6 104.3h8.7M189.6 107.1h8.7M209.9 101.4h8.7M209.9 104.3h8.7M209.9 107.1h8.7M218.6 101.4h.1M218.6 104.3h.1M218.6 107.1h.1"/>
</g>
<g fill="none" stroke="#804000" stroke-width=".21">
<path d="M101.8 32.8h.1M101.9 31l1.8 1.8M103.6 31l-1.8 1.8M103.7 32.8h.1M188.7 29.9h.1M188.7 28.1l1.8 1.8M190.5 28.1l-1.8 1.8M190.5 29.9h.1M188.7 59.9l1.8 1.9M190.5 59.9l-1.8 1.9M101.8 76.2h.1M101.8 79.1h.1"/>
<path d="M101.9 74.4l1.8 1.8M101.9 77.3l1.8 1.8M103.6 74.4l-1.8 1.8M103.6 77.3l-1.8 1.8M103.7 76.2h.1M103.7 79.1h.1M188.7 61.8h.1M188.7 79.1h.1M188.7 77.3l1.8 1.8M190.5 77.3l-1.8 1.8M190.5 61.8h.1M190.5 79.1h.1"/>
<path d="M217.6 70.4h.1M217.7 68.6l1.8 1.8M219.5 68.6l-1.9 1.8M219.5 70.4h.1M188.7 90.7h.1M188.7 99.4h.1M188.7 88.9l1.8 1.8M188.7 97.6l1.8 1.8M190.5 88.9l-1.8 1.8M190.5 97.6l-1.8 1.8M190.5 90.7h.1M190.5 99.4h.1"/>
<path d="M217.6 87.8h.1M217.6 93.6h.1M217.7 86l1.8 1.8M217.7 91.8l1.8 1.8M219.5 86l-1.9 1.8M219.5 91.8l-1.9 1.8M219.5 87.8h.1M219.5 93.6h.1M217.6 102.3h.1M217.7 100.5l1.8 1.8M219.5 100.5l-1.9 1.8M219.5 102.3h.1"/>
</g>
<circle cx="70.9" cy="72.4" r=".56" fill="#f0f"/>
<circle cx="70.9" cy="72.4" r=".56" fill="none" stroke="#f0f" stroke-width=".25"/>
<circle cx="70.8" cy="46.3" r=".56" fill="#f0f"/>
<circle cx="70.8" cy="46.3" r=".56" fill="none" stroke="#f0f" stroke-width=".25"/>
<circle cx="70.9" cy="107.1" r=".56" fill="#f0f"/>
<circle cx="70.9" cy="107.1" r=".56" fill="none" stroke="#f0f" stroke-width=".25"/>
<circle cx="70.9" cy="92.7" r=".56" fill="#f0f"/>
<circle cx="70.9" cy="92.7" r=".56" fill="none" stroke="#f0f" stroke-width=".25"/>
<circle cx="68" cy="52.1" r=".56" fill="#f0f"/>
<circle cx="68" cy="52.1" r=".56" fill="none" stroke="#f0f" stroke-width=".25"/>
<circle cx="105.6" cy="107.1" r=".56" fill="#f0f"/>
<circle cx="105.6" cy="107.1" r=".56" fill="none" stroke="#f0f" stroke-width=".25"/>
<circle cx="105.6" cy="63.7" r=".56" fill="#f0f"/>
<circle cx="105.6" cy="63.7" r=".56" fill="none" stroke="#f0f" stroke-width=".25"/>
<circle cx="105.6" cy="17.4" r=".56" fill="#f0f"/>
<circle cx="105.6" cy="17.4" r=".56" fill="none" stroke="#f0f" stroke-width=".25"/>
<circle cx="108.5" cy="98.5" r=".56" fill="#f0f"/>
<circle cx="108.5" cy="98.5" r=".56" fill="none" stroke="#f0f" stroke-width=".25"/>
<circle cx="105.6" cy="46.3" r=".56" fill="#f0f"/>
<circle cx="105.6" cy="46.3" r=".56" fill="none" stroke="#f0f" stroke-width=".25"/>
<circle cx="221.4" cy="46.3" r=".56" fill="#f0f"/>
<circle cx="221.4" cy="46.3" r=".56" fill="none" stroke="#f0f" stroke-width=".25"/>
<circle cx="221.4" cy="107.1" r=".56" fill="#f0f"/>
<circle cx="221.4" cy="107.1" r=".56" fill="none" stroke="#f0f" stroke-width=".25"/>
<circle cx="221.4" cy="81.1" r=".56" fill="#f0f"/>
<circle cx="221.4" cy="81.1" r=".56" fill="none" stroke="#f0f" stroke-width=".25"/>
<circle cx="186.7" cy="107.1" r=".56" fill="#f0f"/>
<circle cx="186.7" cy="107.1" r=".56" fill="none" stroke="#f0f" stroke-width=".25"/>
<circle cx="186.7" cy="92.7" r=".56" fill="#f0f"/>
<circle cx="186.7" cy="92.7" r=".56" fill="none" stroke="#f0f" stroke-width=".25"/>
<circle cx="221.4" cy="23.2" r=".56" fill="#f0f"/>
<circle cx="221.4" cy="23.2" r=".56" fill="none" stroke="#f0f" stroke-width=".25"/>
<circle cx="186.7" cy="63.7" r=".56" fill="#f0f"/>
<circle cx="186.7" cy="63.7" r=".56" fill="none" stroke="#f0f" stroke-width=".25"/>
<circle cx="186.7" cy="46.3" r=".56" fill="#f0f"/>
<circle cx="186.7" cy="46.3" r=".56" fill="none" stroke="#f0f" stroke-width=".25"/>
<circle cx="224.3" cy="95.5" r=".56" fill="#f0f"/>
<circle cx="224.3" cy="95.5" r=".56" fill="none" stroke="#f0f" stroke-width=".25"/>
<circle cx="224.3" cy="52.1" r=".56" fill="#f0f"/>
<circle cx="224.3" cy="52.1" r=".56" fill="none" stroke="#f0f" stroke-width=".25"/>
<circle cx="131.6" cy="17.4" r=".56" fill="#f0f"/>
<circle cx="131.6" cy="17.4" r=".56" fill="none" stroke="#f0f" stroke-width=".25"/>
<circle cx="59.3" cy="104.2" r=".56" fill="#f0f"/>
<circle cx="59.3" cy="104.2" r=".56" fill="none" stroke="#f0f" stroke-width=".25"/>
<circle cx="68" cy="104.2" r=".57" fill="#f0f"/>
<circle cx="68" cy="104.2" r=".57" fill="none" stroke="#f0f" stroke-width=".25"/>
<text font-size="4.6" fill="#f00" x="204.1" y="192.5">A7 EVK Daughter Board</text>
<text font-size="4.6" fill="#00f" x="212.8" y="201.2">Base Board Interface</text>
<g font-size="3.7" fill="#00f">
<text x="178" y="119">Daughter</text>
<text x="199" y="119">Board</text>
<text x="213.4" y="119">Connector</text>
<text x="56.4" y="121.9">Daughter</text>
<text x="56.4" y="125.6">Left</text>
<text x="68.2" y="125.6">Side</text>
<text x="77.4" y="121.9">Board</text>
<text x="91.8" y="121.9">Connector</text>
<text x="178" y="122.8">Right</text>
<text x="192.2" y="122.8">Side</text>
</g>
<g font-size="3.5" fill="#f00">
<text x="230.1" y="96.8">VDD_EXT</text>
<text x="28.9" y="105.5">VBATT_GATE</text>
<text x="227.2" y="105.5">VOUTLDORF</text>
</g>
<g font-size="3.2" fill="#f00">
<text x="140.4" y="18.3">VBATT</text>
<text x="45.4" y="29.8">ULP_GPIO_5</text>
<text x="227.2" y="24.1">VIN_EXT</text>
<text x="230.1" y="29.8">GPIO_57</text>
<text x="45.4" y="32.7">ULP_GPIO_4</text>
<text x="51.2" y="35.6">GPIO_10</text>
<text x="111.4" y="30.1">GPIO_25</text>
<text x="111.4" y="35.6">ULP_GPIO_8</text>
<text x="230.1" y="35.6">GPIO_55</text>
<text x="230.1" y="32.7">GPIO_56</text>
<text x="51.2" y="38.5">GPIO_12</text>
<text x="51.2" y="41.4">GPIO_15</text>
<text x="111.4" y="41.4">ULP_GPIO_10</text>
<text x="111.4" y="38.5">ULP_GPIO_11</text>
<text x="155.1" y="41.4">ULP_GPIO_3</text>
<text x="230.1" y="41.4">GPIO_53</text>
<text x="230.1" y="38.5">GPIO_54</text>
<text x="45.4" y="44.3">ULP_GPIO_6</text>
<text x="111.4" y="44.3">UULP_VBAT_GPIO_4</text>
<text x="155.1" y="44.3">ULP_GPIO_2</text>
<text x="230.1" y="44.3">GPIO_52</text>
<text x="38.1" y="53.1">VOUTLDOSOC</text>
<text x="111.4" y="53">GPIO_34</text>
<text x="163.8" y="53">GPIO_14</text>
<text x="230.1" y="53.1">USB_VBUS</text>
<text x="45.4" y="55.8">ULP_GPIO_0</text>
<text x="45.4" y="58.8">ULP_GPIO_9</text>
<text x="111.4" y="58.8">GPIO_32</text>
<text x="111.4" y="55.8">GPIO_33</text>
<text x="155.1" y="55.8">MOD_RESET_N</text>
<text x="230.1" y="58.8">USB_DP</text>
<text x="230.1" y="55.8">USB_DM</text>
<text x="45.4" y="61.6">ULP_GPIO_1</text>
<text x="51.2" y="64.6">GPIO_29</text>
<text x="111.4" y="61.6">GPIO_31</text>
<text x="230.1" y="61.6">USB_ID</text>
<text x="51.2" y="67.4">GPIO_30</text>
<text x="51.2" y="70.3">GPIO_28</text>
<text x="111.4" y="67.4">UULP_VBAT_GPIO_3</text>
<text x="111.4" y="70.3">UULP_VBAT_GPIO_2</text>
<text x="51.2" y="76.1">GPIO_11</text>
<text x="111.4" y="73.2">UULP_VBAT_GPIO_0</text>
<text x="51.2" y="79">GPIO_8</text>
<text x="51.2" y="81.9">GPIO_7</text>
<text x="111.4" y="81.9">GPIO_46</text>
<text x="51.2" y="84.8">GPIO_9</text>
<text x="51.2" y="87.7">GPIO_6</text>
<text x="111.4" y="84.8">GPIO_47</text>
<text x="111.4" y="87.7">GPIO_48</text>
<text x="232.2" y="84.8">GPIO_38</text>
<text x="45.4" y="90.6">ULP_GPIO_7</text>
<text x="111.4" y="90.6">GPIO_49</text>
<text x="111.4" y="93.5">GPIO_50</text>
<text x="51.2" y="96.4">GPIO_26</text>
<text x="51.2" y="99.3">GPIO_27</text>
<text x="111.4" y="96.4">GPIO_51</text>
<text x="114.3" y="99.4">VDD_5V</text>
<text x="111.4" y="105.1">GPIO_16</text>
<text x="160.4" y="105.2">SDIO_18_33</text>
</g>
<g font-size="2.6">
<text x="77.3" y="22.6">B1</text>
<text x="96.1" y="22.6">A1</text>
<text x="193.1" y="22.6">B1</text>
<text x="211.9" y="22.6">A1</text>
<text x="77.3" y="25.4">B2</text>
<text x="77.3" y="28.4">B3</text>
<text x="96.1" y="25.4">A2</text>
<text x="96.1" y="28.4">A3</text>
<text x="193.1" y="25.4">B2</text>
<text x="193.1" y="28.4">B3</text>
<text x="211.9" y="25.4">A2</text>
<text x="211.9" y="28.4">A3</text>
<text x="77.3" y="31.2">B4</text>
<text x="77.3" y="34.1">B5</text>
<text x="96.1" y="31.2">A4</text>
<text x="96.1" y="34.1">A5</text>
<text x="193.1" y="31.2">B4</text>
<text x="193.1" y="34.1">B5</text>
<text x="211.9" y="31.2">A4</text>
<text x="211.9" y="34.1">A5</text>
<text x="77.3" y="37">B6</text>
<text x="77.3" y="39.9">B7</text>
<text x="96.1" y="37">A6</text>
<text x="96.1" y="39.9">A7</text>
<text x="193.1" y="37">B6</text>
<text x="193.1" y="39.9">B7</text>
<text x="211.9" y="37">A6</text>
<text x="211.9" y="39.9">A7</text>
<text x="77.3" y="42.8">B8</text>
<text x="77.3" y="45.7">B9</text>
<text x="96.1" y="42.8">A8</text>
<text x="96.1" y="45.7">A9</text>
<text x="193.1" y="42.8">B8</text>
<text x="193.1" y="45.7">B9</text>
<text x="211.9" y="42.8">A8</text>
<text x="211.9" y="45.7">A9</text>
<text x="75.8" y="48.6">B10</text>
<text x="75.8" y="51.5">B11</text>
<text x="96.1" y="48.6">A10</text>
<text x="96.1" y="51.5">A11</text>
<text x="191.6" y="48.6">B10</text>
<text x="191.6" y="51.5">B11</text>
<text x="211.9" y="48.6">A10</text>
<text x="211.9" y="51.5">A11</text>
<text x="75.8" y="54.4">B12</text>
<text x="75.8" y="57.3">B13</text>
<text x="96.1" y="54.4">A12</text>
<text x="96.1" y="57.3">A13</text>
<text x="191.6" y="54.4">B12</text>
<text x="191.6" y="57.3">B13</text>
<text x="211.9" y="54.4">A12</text>
<text x="211.9" y="57.3">A13</text>
<text x="75.8" y="60.2">B14</text>
<text x="75.8" y="63.1">B15</text>
<text x="75.8" y="66">B16</text>
<text x="96.1" y="60.2">A14</text>
<text x="96.1" y="63.1">A15</text>
<text x="96.1" y="66">A16</text>
<text x="191.6" y="60.2">B14</text>
<text x="191.6" y="63.1">B15</text>
<text x="191.6" y="66">B16</text>
<text x="211.9" y="60.2">A14</text>
<text x="211.9" y="63.1">A15</text>
<text x="211.9" y="66">A16</text>
<text x="75.8" y="68.9">B17</text>
<text x="75.8" y="71.8">B18</text>
<text x="96.1" y="68.9">A17</text>
<text x="96.1" y="71.8">A18</text>
<text x="191.6" y="68.9">B17</text>
<text x="191.6" y="71.8">B18</text>
<text x="211.9" y="68.9">A17</text>
<text x="211.9" y="71.8">A18</text>
<text x="75.8" y="74.7">B19</text>
<text x="75.8" y="77.6">B20</text>
<text x="96.1" y="74.7">A19</text>
<text x="96.1" y="77.6">A20</text>
<text x="191.6" y="74.7">B19</text>
<text x="191.6" y="77.6">B20</text>
<text x="211.9" y="74.7">A19</text>
<text x="211.9" y="77.6">A20</text>
<text x="75.8" y="80.5">B21</text>
<text x="75.8" y="83.4">B22</text>
<text x="96.1" y="80.5">A21</text>
<text x="96.1" y="83.4">A22</text>
<text x="191.6" y="80.5">B21</text>
<text x="191.6" y="83.4">B22</text>
<text x="211.9" y="80.5">A21</text>
<text x="211.9" y="83.4">A22</text>
<text x="75.8" y="86.3">B23</text>
<text x="75.8" y="89.2">B24</text>
<text x="96.1" y="86.3">A23</text>
<text x="96.1" y="89.2">A24</text>
<text x="191.6" y="86.3">B23</text>
<text x="191.6" y="89.2">B24</text>
<text x="211.9" y="86.3">A23</text>
<text x="211.9" y="89.2">A24</text>
<text x="75.8" y="92">B25</text>
<text x="75.8" y="95">B26</text>
<text x="96.1" y="92">A25</text>
<text x="96.1" y="95">A26</text>
<text x="191.6" y="92">B25</text>
<text x="191.6" y="95">B26</text>
<text x="211.9" y="92">A25</text>
<text x="211.9" y="95">A26</text>
<text x="75.8" y="97.8">B27</text>
<text x="75.8" y="100.8">B28</text>
<text x="96.1" y="97.8">A27</text>
<text x="96.1" y="100.8">A28</text>
<text x="191.6" y="97.8">B27</text>
<text x="191.6" y="100.8">B28</text>
<text x="211.9" y="97.8">A27</text>
<text x="211.9" y="100.8">A28</text>
<text x="75.8" y="103.6">B29</text>
<text x="75.8" y="106.5">B30</text>
<text x="96.1" y="103.6">A29</text>
<text x="96.1" y="106.5">A30</text>
<text x="191.6" y="103.6">B29</text>
<text x="191.6" y="106.5">B30</text>
<text x="211.9" y="103.6">A29</text>
<text x="211.9" y="106.5">A30</text>
<text x="262" y="167.4">VER 0.0</text>
<text x="180.9" y="187.7">Title</text>
<text x="192.5" y="196.3">Document</text>
<text x="206.2" y="196.3">Number</text>
<text x="276.5" y="196.3">Rev</text>
<text x="180.9" y="205.1">Date:</text>
<text x="192.5" y="205.1">Wednesday, December 26, 2018</text>
<text x="238.8" y="205.1">Sheet</text>
<text x="253.3" y="205.1">2</text>
<text x="262" y="205.1">of</text>
<text x="270.7" y="205.1">2</text>
</g>
<g font-size="2.6" fill="#000080">
<text x="123.3" y="22.6">C34</text>
<text x="122.1" y="24.9">2.2uF</text>
<text x="88.3" y="34.2">J2</text>
<text x="204.1" y="34.2">J3</text>
<text x="49.7" y="111.8">2.2uF</text>
<text x="50.9" y="109.5">C33</text>
<text x="76.7" y="115.3">AXK6S60647YG</text>
<text x="192.5" y="115.3">AXK6S60647YG</text>
</g>
<g font-size="2.6" fill="#f00">
<text x="230.1" y="64.1">USB_AVDD_1P1</text>
<text x="230.1" y="67">USB_AVDD_3P3</text>
<text x="165" y="96.2">POC_OUT</text>
<text x="167.9" y="102">POC_IN</text>
</g>
<text font-size="2.6" fill="#f0f" x="262" y="164.5">REV 1.1</text>
<text font-size="2.5" x="180.9" y="196.3">Size</text>
<g font-size="2.1">
<text x="37.5" y="2.2">5</text>
<text x="92.5" y="2.2">4</text>
<text x="147.6" y="2.2">3</text>
<text x="202.6" y="2.2">2</text>
<text x="257.6" y="2.2">1</text>
<text x="7.9" y="30.1">D</text>
<text x="285.9" y="30.1">D</text>
<text x="7.9" y="80.8">C</text>
<text x="285.9" y="80.8">C</text>
<text x="7.9" y="131.5">B</text>
<text x="285.9" y="131.5">B</text>
<text x="7.9" y="182.2">A</text>
<text x="285.9" y="182.2">A</text>
<text x="37.5" y="207.8">5</text>
<text x="92.5" y="207.8">4</text>
<text x="147.6" y="207.8">3</text>
<text x="202.6" y="207.8">2</text>
<text x="257.6" y="207.8">1</text>
</g>
</svg>
